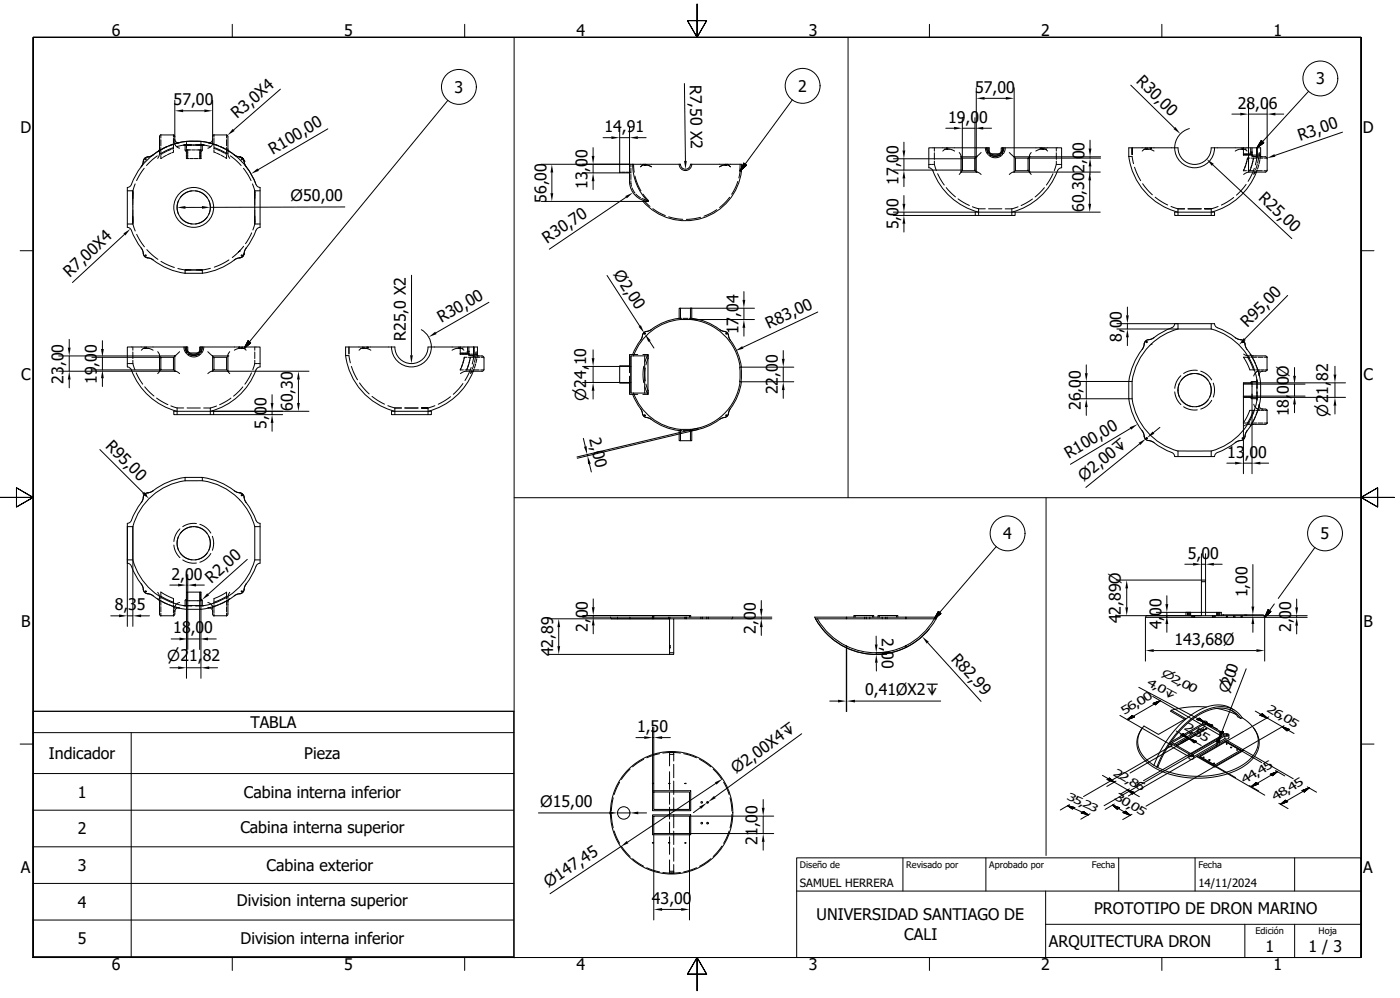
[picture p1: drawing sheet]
<svg xmlns="http://www.w3.org/2000/svg" width="2108mm" height="1502mm" viewBox="0 0 2108 1502" stroke-linecap="round" stroke-linejoin="round" font-family="sans-serif">
<!-- layer: 0 -->
<path d="M0 6h2100v1485h-2100h2100v-1485z" fill="none" stroke="#fff" stroke-width="1.51"/>
<!-- layer: Borde (ISO) -->
<g fill="none" stroke="#000" stroke-width="1.51">
<path d="M1050 6v50l-15-25h29l-14 25 14-25h-29l15 25zM350 37v19M700 37v19M1400 37v19M1750 37v19M50 56v1385v-1385h2000v1385h-2000h2000v-1385zM30 377h20M2050 377h19M0 749h50l-25-15v29l25-14M2050 749l25 14v-29l-25 15h50h-50l25-15v29zM30 1120h20M2050 1120h19"/>
<path d="M350 1441v20M700 1441v20M1050 1441l14 25h-29l15-25v50v-50l-15 25h29zM1400 1441v20M1750 1441v20"/>
</g>
<path d="M1200 1291h850v150h-850zM1360 1291v50M1485 1291v50M1685 1291v50M1800 1291v50M1950 1291v50M1200 1341h850M1575 1341v100M1575 1391h475M1875 1391v50M1950 1391v50" fill="none" stroke="#000" stroke-width="1.51"/>
<!-- layer: Visible (ISO) -->
<g fill="none" stroke="#000" stroke-width="1.51">
<path d="M263 209l3 5 4 1M315 215l-12-2h-22l-13 2M320 209l-2 5-5 1M231 233l-13 5-5 13M239 227l-11 8-10 3-4 10-9 15-8 16-5 3v60a7 7 0 0 1 6 5l7 14 9 15 3 9 3 3 9 2a102 102 0 0 0 50 21h26a118 118 0 0 0 52-22l4-1M240 224l-1 3-2 1M270 223l-3-1-3-4-1-12-1-3h-20l-2 3v27l-3 5M313 223l4-1 3-4v-12l1-3h20l2 3v27l3 5M343 224l1 3 2 1M344 227l10 7 7 2M353 233l8 3M361 236l4 2 3 5-2-5z"/>
<path d="M1420 227l3-3 8 1 7 2M1425 224h2M1445 230l2 5v24M1449 239v-1h19v1M1449 239v17M1468 239v17M1470 236l-2 3M1470 236h-23l2 3M1470 236h.1M1470 236v23M1478 230l-8 6M1488 222a11 11 0 0 0 11 11 11 11 0 0 0 11-11"/>
<path d="M1490 229v-7h-91v30M1493 231h12M1510 222h89v30M1510 222h-2v7M1520 230l7 6M1527 236h23l-2 3M1527 236l2 3M1527 236v23M1553 230l-3 5v24M1560 227l8-3h7l3 3M1571 224h1M1726 224h1"/>
<path d="M1730 224h-7l-3 3M1730 224h.1M1730 224l8 3M1769 222a30 30 0 0 0 30 30 30 30 0 0 0 30-30M1860 227l8-3h7l3 3M1871 224h2M1883 230l2 3 4 3h16M1897 230v4l4 2M1899 233l-1 2M1899 233v-11h-75a25 25 0 0 1-25 25 25 25 0 0 1-25-25h-74a98 98 0 0 0 74 97M1905 236h1M1906 236l1 1 1 2v18l-2 2"/>
<path d="M371 251l-3-8 1 5 10 15 8 16 5 3v60a7 7 0 0 0-6 5l-7 14-10 15-1 6M948 247h-15v13h15M953 247a80 80 0 0 0 23 56M953 247h72a7 7 0 0 0 7 8 7 7 0 0 0 8-8h77v10a85 85 0 0 1-59 71 85 85 0 0 1-90-25h8M953 247h-5v28a31 31 0 0 0 28 28M968 248l-3 3M968 248h.1M968 248h7l6 3M970 248l2 1-1-1M1023 247a9 9 0 0 0 9 10 9 9 0 0 0 10-10M1084 251l7-3h6l3 3M1094 248l-1 1 2-1"/>
<path d="M1399 252l5 3a103 103 0 0 0 70 64M1447 259h23M1447 259l-2 4M1449 256v1h19v-1M1449 256l-2 3M1468 256l2 3M1470 259l4 1 4 3M1527 259h23M1527 259h-3l-4 4M1529 256v1h19v-1M1529 256l-2 3M1529 256v-18h19v18"/>
<path d="M1548 256l2 3M1550 259l3 4M1599 252l-4 2a123 123 0 0 1-32 45 100 100 0 0 1-39 20M1905 259h-25l-7 4M1906 259h-1M1888 263l2-3 2-1a100 100 0 0 1-68 60M1469 319h60v5h-60zM1769 319h60v5h-60zM213 373l3 9M371 373l-3 9M216 382l2 4 4 2M216 382h.1"/>
<path d="M222 388l9 3M222 388h.1M361 388l-8 3M361 388h.1M368 382l-2 4-5 2 5-2zM368 382h.1M1023 479a102 102 0 0 0-46 19l-5 1-3 2-3 10-8 11-5 12h-5v17h-15v25M1025 464h-2v15M1025 464h17v15M1025 464v17M1040 464v17h-15M1042 479a111 111 0 0 1 47 19l4 1 2 2 4 10a87 87 0 0 1 18 42h-3v22h3a113 113 0 0 1-19 45l-1 4-3 3-9 3a87 87 0 0 1-43 18v15h-17"/>
<path d="M1025 481a83 83 0 0 0-71 55M1040 481a83 83 0 0 1 75 72M1774 495h50M1774 487v8M1774 495a95 95 0 0 0-42 25M1824 487v8M1824 495a95 95 0 0 1 69 77M1732 520a95 95 0 0 0-27 54M213 527l3-3h8l7 3M218 524h2M237 529l3 5v25M242 539v-1h19v1"/>
<path d="M242 539v17M261 539v17M263 536l-2 3M263 536h-23l2 3M263 536v23M263 536h.1M270 529l-7 7M281 522a11 11 0 0 0 11 11 11 11 0 0 0 11-11M283 528v-6h-91v30l4 2a122 122 0 0 0 32 45 100 100 0 0 0 39 20M286 531h12M303 522h89v30l-4 2a122 122 0 0 1-32 45 100 100 0 0 1-39 20M303 522h-2v6"/>
<path d="M313 529l7 7M320 536h.1M320 536h23l-2 3M320 536l2 3M320 536v23M346 529l-3 5v25M353 527l8-3h7l3 3M364 524h1M541 527l3-3h8l7 3M546 524h2M590 522a30 30 0 0 0 30 30 30 30 0 0 0 30-30M681 527l8-3h7l3 3"/>
<path d="M692 524h1M703 529l3 4 4 3h16M717 529l1 5 3 2M719 535v-13h-74a25 25 0 0 1-25 25 25 25 0 0 1-25-25h-75a98 98 0 0 0 75 97M726 536h.1M726 536l3 2v18l-3 3M950 536v56M954 536h-4v16h-17M954 536h22M971 536v56M976 536v56M976 536v3"/>
<path d="M976 539v1M1873 538h6l9 19h-6zM1884 534l3 2h19l2 2v19l-2 2h-7l-3 5M240 559h23M240 559l-3 3M242 556v1h19v-1M242 556l-2 3M261 556l2 3M263 559h3l4 3M320 559h23M320 559h-2l-5 3M322 556v1h19v-1"/>
<path d="M322 556l-2 3M322 556v-18h19v18M341 556l2 3M343 559l3 3M726 559h-25l-8 3M726 559h.1M1116 553v22M709 562l1-2 3-1a100 100 0 0 1-68 60M933 576v1h15v17h5l5 11 8 12 3 9 11 4a87 87 0 0 0 43 18v15h2M933 576h17v16h4M1115 575a83 83 0 0 1-75 71M1700 574a119 119 0 0 1 22-53l2-6 2-3 9-2 15-10 15-7a7 7 0 0 0 4-6h60a7 7 0 0 0 5 6l14 7 16 10 8 2 3 4 2 8a102 102 0 0 1 22 52"/>
<path d="M1705 574v26M1705 574h-5v26h5M1886 578h-13v18M1893 572v2h-8l-1 2h-11v2M1893 572h.1M1893 572v2M954 592a83 83 0 0 0 71 54M954 592h22M976 587v1M976 588v4M1886 596v-20h13v22h-13v-2h-13v2h11l1 2h8v2M1899 598a116 116 0 0 1-23 55l-1 6-3 3-9 2-15 10-14 7a7 7 0 0 0-5 6h-5"/>
<path d="M262 619h60v5h-60zM590 619h60v5h-60zM1700 600a118 118 0 0 0 22 53l2 6 2 3 9 2 15 10 16 8 2 2 1 3h55M1705 600a95 95 0 0 0 69 79M1882 618h6l-6 13-3 6h-6zM1893 602a95 95 0 0 1-69 77M1893 600v2M1896 611l3 4 7 1 2 2v19l-2 2h-19l-3 1M1025 646v17M1025 646h15M1040 646v17M1774 679h50"/>
<path d="M1774 679v8M1824 679v8M279 719a118 118 0 0 0-53 22l-6 1-3 3-3 9-9 14-8 17-5 3v55M305 719a118 118 0 0 1 52 22l7 1 3 3 2 9 10 14 8 17 5 3v60l-4 1-2 3M279 724a95 95 0 0 0-79 69M305 723a95 95 0 0 1 56 29M305 723l-26 1M305 723v-4h-26v5M361 752h.1M361 752a95 95 0 0 1 23 41M192 793h8M200 793v50"/>
<path d="M384 793v50M384 793h8M192 843v5l5 2 8 17 9 14 3 9 3 3 9 3a102 102 0 0 0 52 21M192 843h8M200 843a95 95 0 0 0 77 69M384 843h8M384 843a95 95 0 0 1-77 69M386 852l-7 15-10 14-3 10-2 2-7 1-4 3M1809 873h7v54h-7zM242 891l19 10v5l-19-9zM283 891h18v13M301 891h2v11l2 2v8l2-1"/>
<path d="M353 897a100 100 0 0 1-50 20M239 903l1 2v20l2 2h20l1-2 1-8 4-2M277 911h2M283 904h20v13h-22v-13h2v-13h-2v11l-2 2v8h-2M305 911h2M307 911h.1M322 901l19-10v6l-7 4-12 5zM344 903l-1 2v20l-1 2h-20l-2-2v-8l-5-2M921 931h87M921 931l-2-2h185l-2 2h-87M983 929v-3h57v3M1008 931h7v54h-7z"/>
<path d="M1228 931h182M1231 931a101 101 0 0 0 44 41M1286 929v-3h30v3M1322 929v-3h30v3M1407 931a101 101 0 0 1-42 41M1410 931l1-2h-184a104 104 0 0 0 48 46M1410 931a104 104 0 0 1-45 43M1726 927h83M1727 927l-2 2h180l-2-2h-87M1786 927v-5h7v5M1793 922h16M1816 922h16"/>
<path d="M1832 927v-5h7v5M1840 927v-2h38v2M1009 974h.1M1275 972h.1M1275 975h.1M1275 972v3M1364 975a104 104 0 0 1-89 0M1364 972a101 101 0 0 1-89 0M1364 972v3M1365 974l-1 1M1365 972h-1M1365 972v2"/>
<path d="M1764 1069l22 13-41 23-22-12a35 35 0 0 0 7 53l8 6M1764 1069l-1 1 21 13M1817 1064h-26l-27 5M1833 1066l15 4 14 5M1855 1069l9 10 5 2 2-1M1858 1068l-4-2a53 53 0 0 0-54 6l-17 13-20 21-14 22-11 24M1811 1087v2M1813 1097v2M1813 1099l-40 23M1815 1089l-50 29 29 17 50-29-29-17v4l-46 27M1815 1093l25 15M1818 1087v2"/>
<path d="M1869 1081a40 40 0 0 0-51-11l-10 5-13 8-18 16-19 26-8 15-6 13-2 1M1871 1080l13 11a35 35 0 0 1-5 55l-14 9-15 6-16 4-22 3h-19l-18-2-18-5-15-7M1871 1080a41 41 0 0 0-52-12l-12 5-10 7-14 11-9 10-19 26-13 27M1888 1096l2 2a35 35 0 0 1-10 50l-17 11-19 7-22 4-21 1-26-3-19-5-18-8-14-11a34 34 0 0 1-3-48M1763 1118h.1M1764 1116h.1M1764 1119l-3 1M1764 1119l28 16a2.5 2.5 0 0 0 0 4 2.5 2.5 0 0 0 3 0 1.8 1.8 0 0 0 3-1 1.8 1.8 0 0 0-1-3l48-27v4l-47 27M1764 1119v4M1835 1110v1M1836 1111l-1-1-41 24h1M1838 1109l-1-1-1 1 2 1"/>
<path d="M1845 1108h4a2.2 2.2 0 0 0 1-3 2.2 2.2 0 0 0-3-1l-2 1-28-16a2.5 2.5 0 0 0 0-4 2.5 2.5 0 0 0-4 0l-1 1a1.6 1.6 0 0 0-1 1 1.6 1.6 0 0 0 1 2l-48 27M1846 1115l-39 23 23 13 39-22-23-14v1M1846 1116l22 13M1846 1116l-38 23M1851 1106l-1 6h-5M1764 1123h-5M1764 1123l27 16M1771 1121l42-24 2 1-41 24zM1772 1122l1 1M1791 1137v4l3 2 4-2v-4M1793 1134l1 1M1873 1129l-27-16-43 25"/>
<path d="M1738 1152l4 2M1830 1153l43-24v1l-43 24-27-15v-1l27 15v1M982 1179h2zM1007 1179h2zM1031 1179h2zM983 1190h57v30h-57zM985 1192h53v26h-53zM983 1226h57v30h-57zM985 1228h53v27h-53zM982 1268l2 1zM1007 1268l2 1zM1031 1268l2 1z"/>
<circle cx="219" cy="240" r="1"/>
<circle cx="364" cy="240" r="1"/>
<circle cx="292" cy="312" r="30"/>
<circle cx="292" cy="312" r="25"/>
<circle cx="219" cy="385" r="1"/>
<circle cx="364" cy="385" r="1"/>
<circle cx="971" cy="502" r="1"/>
<circle cx="1094" cy="502" r="1"/>
<circle cx="1727" cy="515" r="1"/>
<circle cx="1872" cy="515" r="1"/>
<circle cx="1799" cy="587" r="25"/>
<circle cx="971" cy="625" r="1"/>
<circle cx="1094" cy="625" r="1"/>
<circle cx="1727" cy="660" r="1"/>
<circle cx="1872" cy="660" r="1"/>
<circle cx="219" cy="745" r="1"/>
<circle cx="364" cy="745" r="1"/>
<circle cx="292" cy="818" r="25"/>
<circle cx="219" cy="890" r="1"/>
<circle cx="364" cy="890" r="1"/>
<circle cx="1815" cy="1087" r="1"/>
<circle cx="1816" cy="1097" r="1.1"/>
<circle cx="1847" cy="1106" r="1"/>
<circle cx="1848" cy="1120" r=".6"/>
<circle cx="1794" cy="1137" r="1"/>
<circle cx="1813" cy="1140" r=".6"/>
<circle cx="1854" cy="1125" r=".8"/>
<circle cx="1863" cy="1129" r=".6"/>
<circle cx="1821" cy="1144" r=".8"/>
<circle cx="1828" cy="1149" r=".6"/>
<circle cx="1057" cy="1208" r="1.2"/>
<circle cx="1066" cy="1208" r="1.2"/>
<circle cx="939" cy="1224" r="9"/>
<circle cx="1012" cy="1223" r="92"/>
<circle cx="1057" cy="1239" r="1.2"/>
<circle cx="1066" cy="1239" r="1.2"/>
</g>
<!-- layer: Oculto (ISO) -->
<g fill="none" stroke="#000" stroke-width="1.51">
<path d="M242 203v5M242 210v10M261 203v4M261 208v7M261 217v7M262 217l-8 2M263 217l-9 3M268 215l-4 1M270 215l-4 1M277 218l-11 3M277 218h12M277 218h.1"/>
<path d="M278 218h.1M279 218h.1M279 218h-2M279 218v1M279 220v2M279 218h10M279 218h1M280 218h.1M281 218h.1M281 213v1M281 215v4M281 220v3"/>
<path d="M282 218h.1M282 218h1M283 218h.1M283 218h1M284 218h.1M284 218h2M286 218h.1M286 218h1M287 218h.1M287 218h1M288 218h1M290 218h1"/>
<path d="M291 218h3M294 218h4M294 218h11M295 218h12M299 218h.1M300 218h.1M300 218h1M301 218h.1M301 218h1M302 218h.1M302 218h1M303 213v1"/>
<path d="M303 215v4M303 220v3M303 218h.1M303 218h1M304 218h.1M304 218h1M305 218h.1M305 218h1M305 218v1M305 220v2M306 218h.1M307 218h.1"/>
<path d="M307 218l11 3M313 215l5 1M315 215l4 1M320 217l9 3M321 217l8 2M322 203v4M322 208v7M322 217v7M341 203v5M341 210v10M237 235l-16 14M242 226l-4 2"/>
<path d="M242 234v5l3-2M242 222v10M243 225l-4 2M245 231l-3 2M251 234l-5 2M251 228l-5 2M252 221l-8 4M252 220l-7 4M257 225l-5 2M257 231l-5 2M261 222l-20 10M261 224h-2"/>
<path d="M261 226v3l-2 1M279 225v1M279 222v2M279 226l1 2M280 228h1M281 228v4M281 233v3M281 237v2h3M281 226h7M281 224v3M282 226v1M282 228v4"/>
<path d="M282 233v3M282 237v2M283 226v1M283 228v4M283 233v3M283 237v2M286 239h5M289 226h5M293 239h5M296 226h7M301 226v1M301 228v4"/>
<path d="M301 233v3M301 237v2M302 226v1M302 228v4M302 233v3M302 237v2M303 224v3M303 228v4M303 233v3M303 237v2h-4M303 228h.1M304 227l-1 1"/>
<path d="M305 226l-1 1M305 225v1M305 222v2M322 225v4l3 1M322 223l3 1M323 222l19 10M326 230l5 3M326 225l5 2M331 221l9 4M331 220l8 4M333 228l5 2M333 233l5 3"/>
<path d="M339 231l2 1M341 225l3 2M341 234v5l-2-2M341 222v9M342 226l4 2M347 235l16 14M1407 222v5M1407 230v10M1425 222v2M1427 222v3M1484 222l3 9M1486 222l2 8-2-8"/>
<path d="M1488 222v1M1488 224v1M1488 226v1M1488 228v4M1489 233h5M1490 229v2h3M1490 235a15 15 0 0 0 18 0M1491 233a14 14 0 0 0 15 0l-7 2zM1495 233h3M1499 233h4M1504 233h5M1508 229v2h-3"/>
<path d="M1510 222v1M1510 224v1M1510 226v1M1510 228v5M1512 222l-3 8zM1514 222l-3 9M1566 222v1M1568 222v2l-2-1M1570 222v3M1572 222v2M1591 230v10M1591 222v5"/>
<path d="M1700 235h5l2 11M1705 222v11zM1726 222v2M1728 222v3M1732 222v1M1732 223l1 1M1734 222l-1 2M1871 222v3M1873 222v5M1873 232h1M1873 228v2M1873 231v2h1"/>
<path d="M1873 233h1M1873 231h1M1875 232h4M1875 233h4M1875 231h4M1879 238l-1 3M1879 238h4M1880 232h3M1880 233h3M1880 231h3M1884 228v1M1884 222v1"/>
<path d="M1884 224v1M1884 226v1M1884 232h2M1884 233h2M1884 231h2M1884 229h2M1885 238h7M1886 229h.1M1886 222v2M1886 224v3M1886 227v2M1886 229v5"/>
<path d="M1886 235h1M1887 235h2M1887 233h-3M1888 233h4M1890 235h2M1892 235h1M1893 233h3M1893 237h.1M1893 225v-3v12M1893 237l-2 11M1893 236v1M1893 226v11"/>
<path d="M1894 238h8M1896 237l-2 8M1896 231v4M1897 233h2M1898 235v3M1904 238h4M217 253l-11 19M367 253l11 19M933 259h2M937 259h4M942 259h5M948 259h2"/>
<path d="M950 247v4M950 253v8M954 247l1 12M966 250l-1 1M968 248l-2 1M968 248h.1M970 247v1M971 248h.1M972 247v2h-1M973 248h.1M974 248h.1M974 248l1 1"/>
<path d="M976 249l3 1M980 250l1 1M1085 250l-1 1M1089 249l-3 1M1091 248l-2 1M1091 248h.1M1092 248h-1M1092 248h.1M1093 247v2l2-1v-1M1094 248h-1M1097 248h.1M1097 248l1 1"/>
<path d="M1099 250l1 1M1114 256v1h2M1114 253v2M1115 249l-1 3M1115 247v2M1115 257l-2 11M1399 247h1M1400 247h3M1403 247h2M1406 247h1M1407 247l3 10M1407 242v5"/>
<path d="M1591 242v5M1591 247l-3 10M1591 247h1M1592 247h3M1595 247h2M1598 247h1M1709 252l9 20M1874 255l-1 2h4M1874 255l-1 2M1876 248l-2 5M1878 242l-1 5zM1880 257h9"/>
<path d="M1882 257l1-2-1 2M1885 248l-1 5 1-5M1886 247l1-5-1 5M1887 241l1-3-1 3M1889 253l-9 20M1890 258l-1 3M1892 257h9M1893 256l-1 3M1893 247l-2 9M1896 248l-2 6M1898 240l-2 7M1903 257h5"/>
<path d="M204 277l-4 10M380 277l4 10M950 263v7M950 272v4M950 276h.1M950 276l1 4M956 265l5 13 4 9M1111 273l-9 19M1412 261l10 17M1586 261l-10 18M1721 276l15 17M1877 278l-15 16"/>
<path d="M192 287h1M193 287h3M196 287h2M199 287h1M200 287h.1M200 287v2M200 289h.1M200 290h.1M200 290v1M200 291h.1M200 292h.1M200 293h.1"/>
<path d="M200 294h.1M200 294v1M200 295h.1M200 295v1M200 296h.1M200 296v1M200 297h.1M200 297v1M200 298h.1M200 298v1M200 299h.1M200 300h.1"/>
<path d="M289 287a25 25 0 0 0-18 10M294 287a25 25 0 0 1 18 10M384 300v1M384 299h.1M384 298v1M384 298h.1M384 297v1M384 297h.1M384 296v1M384 296h.1M384 295v1M384 295h.1"/>
<path d="M384 294v1M384 294h.1M384 293v1M384 293h.1M384 292h.1M384 291v1M384 291h.1M384 290v1M384 290h.1M384 289h.1M384 288v1M384 288h.1"/>
<path d="M384 287v1M384 287h.1M384 287h1M385 287h2M388 287h2M391 287h1M952 283l4 7M958 292l7 6M967 299l5 2M968 292l8 9v2M1099 297l-15 15M1425 282l14 14"/>
<path d="M1443 299l17 10M1555 299l-17 10M1573 282l-14 14M1740 297l19 12M1858 297l-19 12M200 301v1M200 302h.1M200 302v1M200 303v1M200 304v1M200 305v1M200 306v1"/>
<path d="M200 308h.1M200 308v1M200 309v1M200 310v1M200 312v1M200 313v1M200 314v1M200 315v1M200 316v1M200 317v1M200 318v1M200 319v1"/>
<path d="M269 302a24 24 0 0 0 0 20M315 302a24 24 0 0 1 0 20M384 319v1M384 318v1M384 316v2M384 315v1M384 314v1M384 313v1M384 312v1M384 311h.1M384 309v1M384 308v1"/>
<path d="M384 306v2M384 305v1M384 304v1M384 303v1M384 302v1M384 301v1M971 303l8 8M972 301l1 1M974 302l1 1M975 303h1M976 303h.1M983 314l19 10"/>
<path d="M1079 316l-19 9M1464 311l10 3M1474 314h10M1474 314v2M1474 316v3M1474 320v2M1489 314h20M1514 314h10M1524 314v2M1524 316v3M1524 320v2M1533 311l-9 3"/>
<path d="M1764 311l10 3M1774 314h10M1774 314v2M1774 316v3M1774 320v2M1789 314h20M1814 314h10zM1824 316v3M1824 320v2M1835 311l-11 3v2M192 337h1M193 337h3"/>
<path d="M196 337h2M199 337h1M200 337l4 11M200 320v1M200 322h.1M200 323v1M200 324v1M200 325v1M200 326h.1M200 326v1M200 327h.1M200 327v1"/>
<path d="M200 328h.1M200 328v1M200 329h.1M200 330h.1M200 330v1M200 331h.1M200 331v1M200 332h.1M200 333h.1M200 334h.1M200 334v1M200 335h.1"/>
<path d="M200 336h.1M200 336v1M200 337h.1M271 327h1a25 25 0 0 0 17 10M312 327a25 25 0 0 1-18 10M384 337l-3 9M384 337h.1M384 336v1M384 336h.1M384 335h.1M384 334v1M384 334h.1"/>
<path d="M384 333h.1M384 332h.1M384 331v1M384 331h.1M384 330h.1M384 329h.1M384 328v1M384 328h.1M384 327v1M384 327h.1M384 326v1M384 326h.1"/>
<path d="M384 325v1M384 325h.1M384 324v1M384 323v1M384 322h.1M384 320v1M384 337h1M385 337h2M388 337h2M391 337h1M1007 326l21 4M1055 327l-21 3"/>
<path d="M1474 323v1M1524 323v1M1774 323v1M1824 323v1M206 353l12 18M379 350l-9 17M221 376l17 14M359 379l-9 9M359 379h.1M360 379h.1M360 378v1M360 378h.1"/>
<path d="M361 378h-1M361 378h.1M367 371l-6 7M242 393l21 10M345 391l-11 6-11 5M268 404l11 2v3M279 409v2M279 406h.1M280 406h.1M281 406h.1M281 406h1M282 406h.1"/>
<path d="M283 406h.1M283 406h1M284 406h.1M284 406h1M285 406h.1M286 406h.1M286 406h1M287 406h.1M288 406h.1M288 406h1M289 406h1M290 406h1"/>
<path d="M291 406h1M292 406h1M293 406h1M294 406h1M295 406h2M297 406h.1M297 406h1M298 406h.1M298 406h1M299 406h.1M299 406h1M300 406h.1"/>
<path d="M300 406h1M301 406h.1M301 406h1M302 406h.1M303 406h.1M304 406h.1M304 406h1M305 406h.1M305 406v5M317 404l-12 2M1023 479h4M1029 479h7"/>
<path d="M1038 479h4M971 500l-1 1M975 499h-3M979 497l-3 1M981 496l-1 1M1084 496l1 1M1086 497l3 1M1089 499h3M1092 499h.1M1092 499h1M1093 500l2 1M966 511l-1 1"/>
<path d="M967 507l-1 3M968 505l-1 1M968 505h.1M968 504v1M968 503v1M969 501l-1 2M1095 501l1 2M1097 503v1M1097 504v1M1097 505h.1M1097 505v1M1098 507l1 3"/>
<path d="M1099 511l1 1M1723 518v2M1723 518h.1M1724 516l-1 2M1725 514l-1 2M1728 512l-2 1M1730 511l-2 1M1730 511h.1M1732 511h-2M1736 510l-4 1M1738 508l-1 1M1860 508l2 1"/>
<path d="M1863 510l3 1M1867 511h2M1869 511h.1M1869 511l1 1M1871 512l2 1M1873 514l2 2M1875 516v2M1875 518v2M1875 518h.1M200 522v5M200 530v10M218 522v2"/>
<path d="M220 522v2M277 522l3 9M279 522l2 8-2-8M281 522v1M281 523v2M281 525v2M281 528v4M282 533h5M283 528v3h3M283 534a15 15 0 0 0 18 0M284 533a13 13 0 0 0 15 0l-7 2h-4zM288 533h3"/>
<path d="M292 533h4M297 533h5M301 528v3h-3M303 522v1M303 523v2M303 525v2M303 528v5M305 522l-3 8zM307 522l-3 9M359 522v1M359 523h1M360 524h1"/>
<path d="M361 522v2M361 524h.1M363 522v2M365 522v2M384 530v10M384 522v5M520 535h6l2 11M526 522v11M544 524h.1M546 522v2M548 522v2M552 522l1 1"/>
<path d="M553 523h.1M554 522v2M691 522v2M693 531v2h2M693 531h2M693 532h2M693 522v5M693 528v2M693 533h2M696 533h3M696 531h3M696 532h3"/>
<path d="M700 538l-1 2v-2h4M700 533h4M700 531h4M700 532h4M704 528l1 1M704 522v1M704 523v2M704 525v2M704 531h2M704 532h2M704 533h2M705 529h.1"/>
<path d="M705 529h1M705 538h8M706 522v1M706 524v3M706 527v7M706 534l1 1M708 535h2M708 533h-4M708 538v2M709 533h3M710 535h2M713 535h1"/>
<path d="M713 533h3M713 522v12zM713 537l-2 11M713 522v3M713 527v6M713 534v3M714 535l-1 2M714 522v3M714 526v5M714 533v2M715 538h8M716 537l-2 8"/>
<path d="M717 531l-1 4M717 533h2M718 540l-1 6M719 535l-1 3M725 538h4M953 534h7M968 534h8M976 534l-5 11M976 540l-3 9M976 534v2M1721 525l-1 1M1723 520l-1 4"/>
<path d="M1873 533l1 1M1875 534l3 1M1875 520l2 4M1877 525l1 1M1879 536h4M1879 538h4M1883 533l2 4M1883 533l1 1M1884 534h.1M1885 538h8M1885 536h2M1887 539l4 9"/>
<path d="M1895 538h7M1904 538h4M192 547h1M193 547h3M196 547h2M199 547h1M200 542v5M200 547l3 10M384 542v5M384 547l-3 10M384 547h1M385 547h2"/>
<path d="M388 547h2M391 547h1M529 551l9 21M693 557h5M694 555l-1 2zM697 548l-2 5M697 547l2-5-2 5M700 557h10M704 554l-1 3M704 553l2-5-2 5M708 542l-2 5M710 553l-10 20"/>
<path d="M711 557l-2 4M712 557h10M714 556l-1 3M714 547l-3 8M716 548l-2 6M724 557h5M948 551v10M970 551a64 64 0 0 0 0 25M972 554l-1 8 1 11M1803 557a30 30 0 0 0-20 5M1808 559a30 30 0 0 1 17 13M1888 557h3"/>
<path d="M1892 550l3 9M1892 557h5M1893 560l-2 1M1894 559h-1M1898 559h-4M1899 557h5M1900 559h2M1905 557h3M205 561l10 17M379 561l-10 17M541 576l15 17M697 577l-14 16"/>
<path d="M948 566v11M973 578l3 9M1776 577a25 25 0 0 0 0 20M1778 565a30 30 0 0 0-9 19M1797 562a25 25 0 0 0-18 10M1802 562a25 25 0 0 1 17 10M1822 577a25 25 0 0 1 0 20M1827 577a29 29 0 0 1 0 21M1873 577h1M1875 577h4M1880 577h3M1884 576h2"/>
<path d="M1884 577h2M1886 576h.1M1889 564l-1 2M1891 561l-2 3M1893 574v5M1893 572v13M1895 561l2 5M1896 564v1M1896 564h.1M218 582l14 14M236 599l17 10M348 599l-17 10"/>
<path d="M366 582l-14 14M560 597l19 11M679 597l-19 11M953 594h7M968 594h8M971 582l5 12M976 592v2M1769 590a30 30 0 0 0 9 19M1873 597h1M1875 597h4M1880 597h3M1884 597h2"/>
<path d="M1886 598h-2M1893 582v10M1893 595v5M1893 590v12M257 611l10 3M267 614h10M267 614v1M267 616v3M267 619v3M282 614h20M307 614h10M317 614v1"/>
<path d="M317 616v3M317 619v3M326 611l-9 3M584 611l11 3M595 614v1M595 616v3M595 619v3M605 614h-10M610 614h20M635 614h10zM645 616v3M645 619v3"/>
<path d="M655 611l-10 3v1M965 615l1 1M966 617l1 3M1099 617l-1 3M1100 615l-1 1M1779 602a25 25 0 0 0 18 10M1783 612a30 30 0 0 0 20 5M1819 602a25 25 0 0 1-17 10M1825 603a30 30 0 0 1-17 13M1888 618h3M1888 608l1 2M1889 611l2 2"/>
<path d="M1891 614l2 1M1892 618h5M1893 615h1M1894 615l4 1M1895 616l-3 8M1896 609v2M1897 608l-2 5M1899 618h5M1900 616h2M1905 618h3M267 623v1M317 623v1"/>
<path d="M595 623v1M645 623v1M967 621l1 1M968 622v1M968 622h.1M968 623h.1M968 623v1M968 625l1 1M970 627l1 1M972 628h1M973 628l2 1M976 629l3 1"/>
<path d="M980 630l1 1M1085 630l-1 1M1089 629l-3 1M1092 628l-3 1M1092 628h.1M1093 628h-1M1095 627l-2 1M1096 625l-1 1M1097 623v1M1097 623h.1M1097 622v1M1097 622h.1"/>
<path d="M1097 621v1M1878 639l-3 1M1879 637h4M1883 639h-4M1884 640l-1 1M1885 637h7M1885 639h2M1885 637l-2 4M1891 627l-4 8M1894 637h8M1904 637h4M1023 648h4"/>
<path d="M1029 648h7M1038 648h4M1720 648l1 2M1722 651l1 3M1723 655v2M1723 657l1 1M1723 657h.1M1724 659l1 2M1874 640l-1 1M1875 659l-2 2M1875 657v1M1875 657h.1"/>
<path d="M1875 655v2M1877 651l-2 3M1878 648l-1 2M1883 641h.1M1726 661l2 2M1728 663h2M1730 663h.1M1730 663h2M1732 663l4 2M1737 665l1 1M1862 665l-2 1M1866 663l-3 2"/>
<path d="M1869 663h-2M1869 663h.1M1870 663h-1M1873 661l-2 2M231 739l-2 1M353 739l1 1M214 755l-1 1M215 751l-1 3M216 748v2M216 748h.1M216 747v1M218 744l-2 2"/>
<path d="M220 742l-2 2M224 742h-3M228 740l-3 1M355 740l4 1M359 742h4M363 742l2 2M366 744l1 2M367 747l1 1M368 748v2M368 748h.1M368 751l1 3M370 755l1 1"/>
<path d="M271 796a30 30 0 0 0-9 19M289 793a25 25 0 0 0-18 10M294 793a25 25 0 0 1 18 10M296 788a30 30 0 0 0-21 5M301 789a30 30 0 0 1 16 13M269 807a25 25 0 0 0 0 21M315 807a25 25 0 0 1 0 21M320 807a30 30 0 0 1 0 21M262 820a30 30 0 0 0 9 19M271 832a25 25 0 0 0 18 11M312 832a25 25 0 0 1-18 11M317 833a29 29 0 0 1-16 13"/>
<path d="M275 843a30 30 0 0 0 21 4M213 879l1 1M371 879l-1 1M1809 875h1M1811 875h1M1813 875h1M1815 875h1M214 881l1 3M216 885v2M216 887v1M216 887h.1M216 889l2 2"/>
<path d="M218 892l2 1M221 893l3 1M225 894l3 1M229 896l2 1M237 891l1 2M239 893l1 3M240 897v4M242 897v4M282 891v2M282 894v3M282 898v4M302 891v2"/>
<path d="M302 894v3M302 898v4M341 897v4M343 897v4M345 893l-1 3M346 891l-1 2M354 896l-1 1M359 894l-4 1M363 893l-4 1M365 892l-2 1M367 889l-1 2M368 887l-1 1"/>
<path d="M368 887h.1M368 885v2M369 881l-1 3M237 901l1 1M238 902l4 2M238 902h1M239 902v1M240 903v3M242 903v8M242 913v8M244 905l8 4M254 910l9 3"/>
<path d="M261 906v3M261 910v6M261 917v6M263 914v3M263 918v2M264 911l-1 3M265 910l-1 1M266 914l4 1M268 907l-2 2M268 915h2M270 915h.1M270 907h-1"/>
<path d="M277 911h12M279 911h5M279 912h10M281 902v2M281 904h.1M282 902v2M294 912h11M295 911h12M297 911h-10M299 911h6M302 902v2M303 904h.1"/>
<path d="M303 902v2M313 907h1M315 915h-1M315 915h.1M315 907l3 2M318 914l-5 1M318 910l1 1M320 911v3M320 914v3M320 918v2M322 906v3M322 910v6"/>
<path d="M322 917v6M329 910l-9 3M340 905l-9 4M341 903v8M341 913v8M343 903v3M345 902l-1 1M345 902h.1M346 901l-4 3M242 923v4M261 924v3M322 924v3"/>
<path d="M341 923v4M930 929v2M949 929v2M982 929v2M984 929v2M985 926v3M1007 929v2M1009 929v2M1031 929v2M1033 929v2M1038 926v3M1056 929v2"/>
<path d="M1058 929v2M1064 929v2M1067 929v2M1275 929v2M1288 926v3M1302 929v2M1305 929v2M1310 929v2M1314 926v3M1324 926v3M1329 929v2M1333 929v2"/>
<path d="M1336 929v2M1350 926v3M1364 929v2M1365 929v2M1757 927v2M1788 922v4M1788 926v1M1790 922v4M1790 926v1M1791 922v4M1791 926v1M1792 922v4"/>
<path d="M1792 926v1M1795 927v2M1797 927v2M1798 927v2M1799 927v2M1809 922h1M1811 922h1M1813 922h1M1815 922h1M1826 927v2M1827 927v2M1828 927v2"/>
<path d="M1830 927v2M1833 922v4M1833 926v1M1835 922v4M1835 926v1M1836 922v4M1836 926v1M1837 922v4M1837 926v1M1843 925v2M1847 927v2M1848 927v2"/>
<path d="M1858 927v2M1860 927v2M1869 927v2M1871 927v2M1875 925v2M1008 972h.1M1008 975h.1M1008 972h1M1008 975h1M1009 972v2M1009 972h.1M1009 975h.1"/>
<path d="M1008 982h1M1010 982h1M1012 982h1M1014 982h1M993 1134l-19 7M1008 1132l-10 1M1008 1132v21M1008 1135h1M1008 1132h7M1010 1135h1M1012 1135h1M1014 1135h1"/>
<path d="M1015 1132l10 1M1015 1132v13M1030 1134l19 7M949 1157l-13 16M969 1143l-16 11M1015 1150v21M1054 1143l16 11M1074 1157l13 16M933 1177l-8 19M1008 1161v18M1008 1179v9M1015 1176v20"/>
<path d="M1090 1177l8 19M1008 1193v17M924 1201l-3 20M1008 1215v18M1015 1201v20M1099 1201l3 20M921 1226l3 20M1008 1237v18M1015 1226v20M1102 1226l-3 20M925 1251l8 18M1008 1259v9"/>
<path d="M1015 1251v20M1098 1251l-8 18M936 1274l13 15M1008 1269v17M1015 1276v20M1087 1274l-13 15M953 1292l16 12M1008 1294v20M1070 1292l-16 12M974 1306l19 6M998 1313l10 1M1008 1311h1"/>
<path d="M1008 1314h7M1009 1314h1M1010 1311h1M1012 1311h1M1014 1311h1M1014 1314h-1M1015 1301v13M1025 1313l-10 1M1049 1306l-19 6"/>
</g>
<!-- layer: Cota (ISO) -->
<g fill="none" stroke="#000" stroke-width="1.51">
<path d="M422 134l-70 62M1031 126l1 116M1470 132v104M1527 132v104M1703 128l66 65M263 151v55M320 151v55M1483 148h32M1880 156v103M1908 156v83M276 167h32M1449 177v80"/>
<path d="M1468 177v80M1855 172h13M1880 172h28M1921 172h12M494 194l-105 61M933 191v56M948 191v56h-133M1424 193h13M1449 193h19M1481 193h12M1791 194a30 30 0 0 0-22 28M2022 199l-102 35"/>
<path d="M908 207h13M933 207h15M961 207h12M1361 214v12M1642 211v12M893 222v13M1345 239h104M1361 239v17M1548 238h110M1550 236h108M1642 236v2M213 251a100 100 0 0 1 172 25"/>
<path d="M831 260v31M893 247v13M1345 256h104M1550 259h107M1642 250v13M1827 248l119 111M877 260h56M893 273v12M1361 268v13M1641 271v36M943 297l-116 78M1361 294v13"/>
<path d="M304 312h-25M519 311l-202 1M815 303h161M1345 319h124M1361 319v5M1529 319h128M1345 324h124M1361 337v12M187 353l-78 72M620 414v121M914 415l49 76M1120 439v12"/>
<path d="M736 455l-79 46M1939 445l-64 65M1040 464h96M1120 464v17M1232 470l-113 53M1698 462v13M635 496a30 30 0 0 1 15 26M1040 481h96M1120 493v13M1682 487h92M1682 495h92M1698 487v8"/>
<path d="M104 511v12M154 513v12M970 501l1 2M978 513l7 11M1698 508v12M88 536h152M104 536v23M138 538h104M154 538v19M893 527v12M1180 528v12M88 559h152"/>
<path d="M138 557h104M343 559h122M877 552h56M893 552v24M1117 553h79M1180 553v22M1636 549v13M1950 553v13M2011 551v13M104 571v13M154 569v13M449 571v36"/>
<path d="M877 576h56M1117 575h79M1620 574h80M1636 574v26M1886 578h80M1899 576h127M1950 578v18M2011 576v22M410 594v13M893 588v13M1180 587v13M1873 596v117"/>
<path d="M1886 596h80M1886 593v120M1899 598h127M322 619h143M410 619v5M1620 600h80M1636 613v12M1950 609v12M2011 611v12M322 624h104M410 637v12M879 660l2 12"/>
<path d="M1052 644l-183 44M1052 646l-183 44M1703 645l-91 54M1727 659l-1 1M1747 643l-10 8M150 677l66 65M1716 668l-81 66M884 684l1 2M888 698l3 12M1848 697h12M1873 697h13M1898 697h13"/>
<path d="M192 793v150M200 793v150M1809 833v40h-128M1816 833v40M372 842l-59 52M1784 849h13M1809 849h7M1828 849h13M1887 850v63M281 865v26M283 865v26M256 881h12"/>
<path d="M281 881h2M295 881h13M1697 886v28M1757 897v12M281 917v104M283 904v74M301 904v74M303 917v104M893 901v13M1147 904v12M1953 902v12M167 927h12"/>
<path d="M192 927h8M213 927h12M826 931h182M878 926h105M878 929h41M893 926v3M1102 931h60M1104 929h58M1147 929v2M1228 931a104 104 0 0 0 172 15M1681 927h128M1725 929v66"/>
<path d="M1741 922h52M1757 922v5M1757 939v13M1878 925h25M1887 925v2M1887 939v13M1903 927h66M1953 927v2M1969 929h-64v66M841 944v28M893 941v13M1147 944v12"/>
<path d="M1320 957v13M1953 942v12M258 962h12M283 962h18M313 962h13M1275 975v96M1397 967l81 89M1738 979h154M826 985h182M1320 997v13M1336 982h-16v3h16M256 1005h12"/>
<path d="M281 1005h22M315 1005h13M1877 1007l-40 101 1-7h5l-6 7 6-7h-5M1715 1034l99 53-11-4 3-2 8 6-8-6-3 2M1250 1055h12M1275 1055h.1M1288 1055h129M1736 1048l79 45M1737 1059l10-4-7 6zM1747 1055l-7 6-3-2 10-4-10 4 3 2M1687 1077l78 45-133 77M1705 1077l3 2-10 4 10-4-3-2-7 6"/>
<path d="M1740 1061l7-6-49 28 7-6M1891 1070l17 10-10-4M1898 1076l3-2 7 6-7-6-3 2 10 4 23 14 11 4-4 2-7-6 7 6 4-2M1898 1076l3-2 7 6zM1911 1079l-65 37 54 32M983 1094v96M985 1094v98M1698 1083l7-6 3 2zM1803 1083l3-2 8 6zM1804 1082l10 5-11-4M1815 1088l11 4-3 2-8-6 8 6 3-2M1815 1088l11 4-3 2z"/>
<path d="M1826 1092l-11-4 19 10M1931 1094l11 4-4 2zM1934 1092l-65 38M1942 1098l-11-4 18 10M958 1110h12M983 1110h2M997 1110h13M1207 1104l-130 96M1772 1100l17 10-10-4M1778 1117l11-7 2 2-11 6M1779 1106l3-2 7 6-7-6-3 2 10 4M1779 1106l3-2 7 6z"/>
<path d="M1791 1112l11 4-4 2-7-6 7 6 4-2M1791 1112l11 4-4 2zM1802 1116l-11-4 18 10M1837 1117v-7l-5 14M1837 1110v7l-5-1 5-6-5 6 5 1M1837 1110v7l-5-1zM1838 1101l-1 7 3-7M1838 1101h5l-6 7zM1774 1122l-72 41M1794 1134l-72 41M1797 1135l-134 78M1803 1138l-104 60"/>
<path d="M1807 1139l54 31M1873 1129l75 43M1921 1160l14 8M1078 1179l-133 88M1660 1167l18 10-11-4M1667 1173l4-2 7 6-7-6-4 2 11 4 20 12 11 4-4 2-7-6 7 6 4-2M1667 1173l4-2 7 6zM1681 1176l-14 8M1892 1178l3 2-11 4 11-4-3-2-8 6M1913 1165l11-4-7 6zM1917 1167l7-6-40 23 8-6M1924 1161l-7 6-4-2 11-4-11 4 4 2"/>
<path d="M1698 1189l11 4-4 2zM1701 1187l-14 8M1709 1193l-11-4 18 10M1882 1182l14 8M1884 1184l8-6 3 2zM1905 1197l-75-44-104 60M1961 1190l11-4-8 6zM1964 1192l8-6-43 25 7-7M1969 1184l14 8M1972 1186l-8 6-3-2 11-4-11 4 3 2M1054 1216l-10 7M1067 1207l-2 1"/>
<path d="M1149 1203v13M1608 1213l11 2-4 3-7-5 7 5 4-3M1608 1213l11 2-4 3zM1611 1211l-14 8M1619 1215l-11-2 31 13-11-3M1676 1212l10 4-3 2-7-6 7 6 3-2M1676 1212l10 4-3 2zM1678 1210l-14 8M1686 1216l-10-4 26 15-10-4M1926 1209l14 8M1929 1211l7-7 3 2zM1936 1204l3 2-10 5 10-5-3-2-7 7"/>
<path d="M811 1223h107M930 1223h19M961 1223h13M1038 1228h127M1149 1228v27M1628 1223l4-2 7 5-7-5-4 2 11 3M1628 1223l4-2 7 5zM1642 1225l-14 8M1692 1223l3-2 7 6-7-6-3 2 10 4M1692 1223l3-2 7 6zM1705 1226l-14 8M985 1255v130"/>
<path d="M1165 1255h-127v130M935 1274l-107 71M1149 1267v13M997 1369h29"/>
</g>
<g fill="#000">
<path d="M1470 148l13-2v4zM1515 146l12 2-12 2zM263 167l13-2v4zM308 165l12 2-12 2zM1868 170l12 2-12 2zM1908 172l13-2v4zM351 194l2 3-10 7zM1437 191l12 2-12 2zM1468 193l13-2v4zM1770 191l8 10-11-7zM921 205l12 2-12 2zM948 207l13-2v4z"/>
<path d="M891 235h4l-2 12zM1359 226h4l-2 13zM1640 223h4l-2 13zM1908 238l11-6 2 4zM378 262l10-8 2 3zM831 247l2 13h-4zM1030 242h4l-2 13zM1642 238l2 12h-4zM1817 240l11 7-3 3zM893 260l2 13h-4zM1361 256l2 12h-4zM1641 259l2 12h-4z"/>
<path d="M829 291h4l-2 12zM942 295l11-5-9 9zM267 312l12-2v4zM304 310l13 2-13 2zM1359 307h4l-2 12zM1639 307h4l-2 12zM1361 324l2 13h-4zM186 351l10-7-7 10zM1118 451h4l-2 13zM1696 475h4l-2 12zM646 507l9-8 3 4zM962 492l3-2 5 11z"/>
<path d="M1120 481l2 12h-4zM971 503l9 9-4 2zM1698 495l2 13h-4zM1873 509l3 3-10 7zM102 523h4l-2 13zM152 525h4l-2 13zM618 535h4l-2 12zM891 539h4l-2 13zM1107 528l11-7 2 4zM1178 540h4l-2 13zM104 559l2 12h-4zM154 557l2 12h-4z"/>
<path d="M449 559l3 12h-5zM1634 562h4l-2 12zM1948 566h4l-2 12zM2008 564h5l-2 12zM893 576l2 12h-4zM1180 575l2 12h-4zM408 607h4l-2 12zM447 607h5l-3 12zM1636 600l2 13h-4zM1950 596l2 13h-4zM2011 598l2 13h-5zM410 624l2 13h-4z"/>
<path d="M1701 643l12-5-9 9zM1736 649l2 4-11 6zM879 672l4-1 1 13zM1715 666l11-6-9 10zM885 686l5 12-4 1zM1860 695l13 2-13 2zM1886 697l12-2v4zM217 740l7 11-10-8zM1797 847l12 2-12 2zM1816 849l12-2v4zM268 878l13 3-13 2zM283 881l12-3v5z"/>
<path d="M312 893l3 3-11 7zM1697 873l2 13h-4zM891 914h5l-3 12zM1144 916h5l-2 13zM1695 914h4l-2 13zM1755 909h4l-2 13zM1885 913h4l-2 12zM1951 914h4l-2 13zM179 925l13 2-13 2zM200 927l13-2v4zM1757 927l2 12h-4zM1887 927l2 12h-4z"/>
<path d="M270 960l13 2-13 2zM301 962l12-2v4zM841 931l3 13h-5zM893 929l3 12h-5zM1147 931l2 13h-5zM1953 929l2 13h-4zM839 972h5l-3 13zM1318 970h4l-2 12zM1389 958l10 8-3 3zM1725 979l13-2v4zM1892 977l13 2-13 2zM1320 985l2 12h-4z"/>
<path d="M268 1003l13 2-13 2zM303 1005l12-2v4zM1262 1053l13 2-13 2zM1275 1055l13-2v4zM1698 1083l7-6 3 2zM1737 1059l10-4-7 6zM1898 1076l3-2 7 6zM1803 1083l3-2 8 6zM1815 1088l11 4-3 2zM1931 1094l11 4-4 2zM970 1108l13 2-13 2zM985 1110l12-2v4z"/>
<path d="M1779 1106l3-2 7 6zM1791 1112l11 4-4 2zM1837 1110v7l-5-1zM1838 1101h5l-6 7zM1077 1177l11-5-9 9zM1667 1173l4-2 7 6zM1884 1184l8-6 3 2zM1913 1165l11-4-7 6zM1075 1198l3 3-11 6zM1698 1189l11 4-4 2zM1961 1190l11-4-8 6zM1053 1214l12-6-9 9z"/>
<path d="M1147 1216h4l-2 12zM1608 1213l11 2-4 3zM1676 1212l10 4-3 2zM1929 1211l7-7 3 2zM918 1221l12 2-12 3zM949 1223l12-2v5zM1628 1223l4-2 7 5zM1692 1223l3-2 7 6zM935 1274l9-8 2 3zM1149 1255l2 12h-4zM985 1369l12-2v4zM1026 1367l12 2-12 2z"/>
</g>
<!-- layer: Visible (ISO) -->
<g fill="#000">
<circle cx="222" cy="236" r=".3"/>
<circle cx="361" cy="236" r=".3"/>
<circle cx="1470" cy="236" r=".3"/>
<circle cx="1550" cy="236" r=".3"/>
<circle cx="1575" cy="224" r=".3"/>
<circle cx="1875" cy="224" r=".3"/>
<circle cx="216" cy="243" r=".3"/>
<circle cx="368" cy="243" r=".3"/>
<circle cx="1470" cy="259" r=".3"/>
<circle cx="1550" cy="259" r=".3"/>
<circle cx="1734" cy="518" r=".3"/>
<circle cx="222" cy="524" r=".3"/>
<circle cx="263" cy="536" r=".3"/>
<circle cx="343" cy="536" r=".3"/>
<circle cx="368" cy="524" r=".3"/>
<circle cx="696" cy="524" r=".3"/>
<circle cx="263" cy="559" r=".3"/>
<circle cx="343" cy="559" r=".3"/>
</g>
<!-- layer: Oculto (ISO) -->
<g fill="#000">
<circle cx="277" cy="218" r=".2"/>
<circle cx="278" cy="218" r=".2"/>
<circle cx="279" cy="218" r=".2"/>
<circle cx="306" cy="218" r=".2"/>
<circle cx="307" cy="218" r=".2"/>
<circle cx="1423" cy="224" r=".2"/>
<circle cx="1575" cy="224" r=".2"/>
<circle cx="1723" cy="224" r=".2"/>
<circle cx="1875" cy="224" r=".2"/>
<circle cx="200" cy="287" r=".2"/>
<circle cx="384" cy="287" r=".2"/>
<circle cx="200" cy="336" r=".2"/>
<circle cx="200" cy="337" r=".2"/>
<circle cx="384" cy="336" r=".2"/>
<circle cx="360" cy="379" r=".2"/>
<circle cx="361" cy="378" r=".2"/>
<circle cx="279" cy="406" r=".2"/>
<circle cx="304" cy="406" r=".2"/>
<circle cx="305" cy="406" r=".2"/>
<circle cx="216" cy="524" r=".2"/>
<circle cx="368" cy="524" r=".2"/>
<circle cx="696" cy="524" r=".2"/>
<circle cx="713" cy="537" r=".2"/>
<circle cx="222" cy="742" r=".2"/>
<circle cx="361" cy="742" r=".2"/>
<circle cx="222" cy="894" r=".2"/>
<circle cx="361" cy="894" r=".2"/>
<circle cx="1008" cy="1132" r=".2"/>
<circle cx="1015" cy="1132" r=".2"/>
</g>
<path d="M774 56v1386M1277 56v693M774 749h1278M1575 749v539M50 1070h724" fill="none" stroke="#000" stroke-width="1.51"/>
<g fill="none" stroke="#000" stroke-width="1.51">
<path d="M1971 137l-78 85 7-10M674 151l-306 373 6-11M1193 150l-78 107 5-11M1900 212l3 3-10 7 10-7-3-3-7 10M1900 212l3 3-10 7zM1120 246l4 3-9 8 9-8-4-3-5 11M1120 246l4 3-9 8zM374 513l3 3-9 8 9-8-3-3-6 11M374 513l3 3-9 8zM1500 823l-93 108 6-11M1980 824l-55 77M1910 918l4 2-9 9 9-9-4-2-5 11"/>
<path d="M1910 918l4 2-9 9zM1919 909l-14 20 5-11M1413 920l4 3-10 8 10-8-4-3-6 11M1413 920l4 3-10 8zM50 1103v-32h724v32M198 1103v337M774 1103h-724v61M774 1103v337h-724v-276M50 1164h724M50 1219h724M50 1274h724M50 1330h724"/>
<path d="M50 1385h724"/>
<circle cx="1989" cy="118" r="26"/>
<circle cx="691" cy="131" r="26"/>
<circle cx="1209" cy="129" r="26"/>
<circle cx="1517" cy="803" r="26"/>
<circle cx="1996" cy="803" r="26"/>
</g>
<path d="M1900 212l3 3-10 7zM1120 246l4 3-9 8zM374 513l3 3-9 8zM1910 918l4 2-9 9zM1413 920l4 3-10 8z" fill="#000"/>
<g font-size="24.4">
<text x="438" y="303">Ø50,00</text>
<text x="923" y="412" transform="rotate(57 923 412)">Ø2,00</text>
<text x="1632" y="725" transform="rotate(-39 1632 725)">Ø2,00↧</text>
<text x="1109" y="1166" transform="rotate(-36 1109 1166)">Ø2,00X4↧</text>
<text x="814" y="1215">Ø15,00</text>
<text x="826" y="1337" transform="rotate(-34 826 1337)">Ø147,45</text>
</g>
<g font-size="24.1">
<text x="168" y="54">6</text>
<text x="518" y="54">5</text>
<text x="868" y="54">4</text>
<text x="1218" y="54">3</text>
<text x="1568" y="54">2</text>
<text x="1918" y="54">1</text>
<text x="1710" y="124" transform="rotate(45 1710 124)">R30,00</text>
<text x="1039" y="128" transform="rotate(89 1039 128)">R7,50 X2</text>
<text x="1982" y="127">3</text>
<text x="685" y="139">3</text>
<text x="1202" y="138">2</text>
<text x="1469" y="140">57,00</text>
<text x="262" y="158">57,00</text>
<text x="1864" y="163">28,0</text>
<text x="1911" y="163">6</text>
<text x="357" y="180" transform="rotate(-41 357 180)">R3,0X4</text>
<text x="1428" y="185">19</text>
<text x="1454" y="185">,0</text>
<text x="1475" y="185">0</text>
<text x="31" y="200">D</text>
<text x="910" y="199">14</text>
<text x="937" y="199">,91</text>
<text x="2052" y="200">D</text>
<text x="1958" y="212" transform="rotate(-19 1958 212)">R3,00</text>
<text x="411" y="233" transform="rotate(-30 411 233)">R100,00</text>
<text x="1353" y="252" transform="rotate(-90 1353 252)">,00</text>
<text x="885" y="258" transform="rotate(-90 885 258)">,00</text>
<text x="1353" y="278" transform="rotate(-90 1353 278)">17</text>
<text x="885" y="284" transform="rotate(-90 885 284)">13</text>
<text x="823" y="305" transform="rotate(-90 823 305)">56,00</text>
<text x="1895" y="300" transform="rotate(43 1895 300)">R25,00</text>
<text x="1633" y="319" transform="rotate(-90 1633 319)">60,302,00</text>
<text x="1353" y="345" transform="rotate(-90 1353 345)">5,00</text>
<text x="824" y="367" transform="rotate(-34 824 367)">R30,70</text>
<text x="105" y="418" transform="rotate(-43 105 418)">R7,00X4</text>
<text x="1112" y="477" transform="rotate(-90 1112 477)">,04</text>
<text x="1690" y="481" transform="rotate(-90 1690 481)">0</text>
<text x="665" y="486" transform="rotate(-30 665 486)">R30,00</text>
<text x="1158" y="495" transform="rotate(-25 1158 495)">R83,00</text>
<text x="1690" y="494" transform="rotate(-90 1690 494)">0</text>
<text x="1879" y="494" transform="rotate(-45 1879 494)">R95,00</text>
<text x="1112" y="503" transform="rotate(-90 1112 503)">17</text>
<text x="611" y="513" transform="rotate(-90 611 513)">R25,0 X2</text>
<text x="1690" y="514" transform="rotate(-90 1690 514)">8,</text>
<text x="96" y="531" transform="rotate(-90 96 531)">0</text>
<text x="146" y="531" transform="rotate(-90 146 531)">0</text>
<text x="146" y="552" transform="rotate(-90 146 552)">,0</text>
<text x="883" y="550" transform="rotate(-90 883 550)">10</text>
<text x="1171" y="547" transform="rotate(-90 1171 547)">0</text>
<text x="1171" y="567" transform="rotate(-90 1171 567)">,0</text>
<text x="32" y="572">C</text>
<text x="883" y="570" transform="rotate(-90 883 570)">4,</text>
<text x="1628" y="571" transform="rotate(-90 1628 571)">0</text>
<text x="2000" y="574" transform="rotate(-90 2000 574)">82</text>
<text x="2053" y="572">C</text>
<text x="96" y="577" transform="rotate(-90 96 577)">23,0</text>
<text x="146" y="578" transform="rotate(-90 146 578)">19</text>
<text x="1171" y="594" transform="rotate(-90 1171 594)">22</text>
<text x="1941" y="593" transform="rotate(-90 1941 593)">00Ø</text>
<text x="2000" y="594" transform="rotate(-90 2000 594)">1,</text>
<text x="1628" y="617" transform="rotate(-90 1628 617)">26,0</text>
<text x="441" y="619" transform="rotate(-90 441 619)">60,30</text>
<text x="1941" y="627" transform="rotate(-90 1941 627)">18,</text>
<text x="401" y="645" transform="rotate(-90 401 645)">5,00</text>
<text x="887" y="660" transform="rotate(77 887 660)">2,00</text>
<text x="158" y="672" transform="rotate(45 158 672)">R95,00</text>
<text x="1848" y="689">13</text>
<text x="1875" y="689">,00</text>
<text x="1610" y="691" transform="rotate(-31 1610 691)">R100,00</text>
<text x="1511" y="811">4</text>
<text x="1989" y="811">5</text>
<text x="1789" y="841">5,0</text>
<text x="1823" y="841">0</text>
<text x="258" y="872">2,00</text>
<text x="319" y="879" transform="rotate(-42 319 879)">R2,00</text>
<text x="1879" y="899" transform="rotate(-90 1879 899)">1,00</text>
<text x="173" y="918">8,</text>
<text x="193" y="918">3</text>
<text x="206" y="918">5</text>
<text x="1688" y="925" transform="rotate(-90 1688 925)">2,89Ø</text>
<text x="1749" y="927" transform="rotate(-90 1749 927)">00</text>
<text x="885" y="931" transform="rotate(-90 885 931)">00</text>
<text x="1688" y="938" transform="rotate(-90 1688 938)">4</text>
<text x="32" y="943">B</text>
<text x="1749" y="947" transform="rotate(-90 1749 947)">4,</text>
<text x="2053" y="943">B</text>
<text x="261" y="953">18</text>
<text x="287" y="953">,0</text>
<text x="308" y="953">0</text>
<text x="885" y="951" transform="rotate(-90 885 951)">2,</text>
<text x="1138" y="954" transform="rotate(-90 1138 954)">2,00</text>
<text x="1944" y="951" transform="rotate(-90 1944 951)">2,00</text>
<text x="1328" y="960" transform="rotate(90 1328 960)">2,00</text>
<text x="1769" y="970">143,68Ø</text>
<text x="833" y="988" transform="rotate(-90 833 988)">42,89</text>
<text x="285" y="995">1,</text>
<text x="305" y="995">82</text>
<text x="1432" y="993" transform="rotate(48 1432 993)">R82,99</text>
<text x="1303" y="1046">0,41ØX2↧</text>
<text x="377" y="1095">TABLA</text>
<text x="960" y="1102">1,50</text>
<text x="74" y="1142">Indicador</text>
<text x="458" y="1142">Pieza</text>
<text x="117" y="1201">1</text>
<text x="367" y="1201">Cabina interna inferior</text>
<text x="1141" y="1225" transform="rotate(-90 1141 1225)">0</text>
<text x="362" y="1254">Cabina interna superior</text>
<text x="117" y="1256">2</text>
<text x="1141" y="1271" transform="rotate(-90 1141 1271)">21,0</text>
<text x="117" y="1311">3</text>
<text x="402" y="1311">Cabina exterior</text>
<text x="32" y="1314">A</text>
<text x="2053" y="1314">A</text>
<text x="982" y="1360">43,00</text>
<text x="117" y="1366">4</text>
<text x="357" y="1364">Division interna superior</text>
<text x="1648" y="1375">PROTOTIPO DE DRON MARINO</text>
<text x="1230" y="1385">UNIVERSIDAD SANTIAGO DE</text>
<text x="1362" y="1415">CALI</text>
<text x="117" y="1421">5</text>
<text x="362" y="1421">Division interna inferior</text>
<text x="1580" y="1425">ARQUITECTURA DRON</text>
<text x="1906" y="1432">1</text>
<text x="1971" y="1432">1 / 3</text>
<text x="168" y="1461">6</text>
<text x="518" y="1461">5</text>
<text x="868" y="1461">4</text>
<text x="1218" y="1461">3</text>
<text x="1568" y="1461">2</text>
<text x="1918" y="1461">1</text>
</g>
<g font-size="22.9">
<text x="883" y="604" transform="rotate(-90 883 604)">⌀2</text>
<text x="2000" y="627" transform="rotate(-90 2000 627)">⌀2</text>
<text x="252" y="995">⌀2</text>
</g>
<text font-size="21.9" x="1850" y="1045" transform="rotate(-69 1850 1045)">⌀2,00</text>
<g font-size="17.1">
<text x="1205" y="1335">SAMUEL HERRERA</text>
<text x="1805" y="1335">14/11/2024</text>
</g>
<g font-size="17">
<text x="1907" y="1070" transform="rotate(30 1907 1070)">26,05</text>
<text x="1693" y="1076" transform="rotate(-30 1693 1076)">56,00</text>
<text x="1782" y="1097" transform="rotate(30 1782 1097)">2,55</text>
<text x="1676" y="1166" transform="rotate(30 1676 1166)">22,86</text>
<text x="1875" y="1180" transform="rotate(-30 1875 1180)">44,45</text>
<text x="1678" y="1203" transform="rotate(30 1678 1203)">30,05</text>
<text x="1920" y="1206" transform="rotate(-30 1920 1206)">48,45</text>
</g>
<text font-size="16.7" x="1726" y="1031" transform="rotate(28 1726 1031)">4,0↧</text>
<text font-size="15.9" x="1606" y="1203" transform="rotate(24 1606 1203)">35,23</text>
<text font-size="15.8" x="1748" y="1017" transform="rotate(28 1748 1017)">⌀ 2,00</text>
<g font-size="13.7">
<text x="1205" y="1306">Diseño de</text>
<text x="1365" y="1306">Revisado por</text>
<text x="1490" y="1306">Aprobado por</text>
<text x="1644" y="1306">Fecha</text>
<text x="1805" y="1306">Fecha</text>
<text x="1891" y="1406">Edición</text>
<text x="1986" y="1406">Hoja</text>
</g>
</svg>
